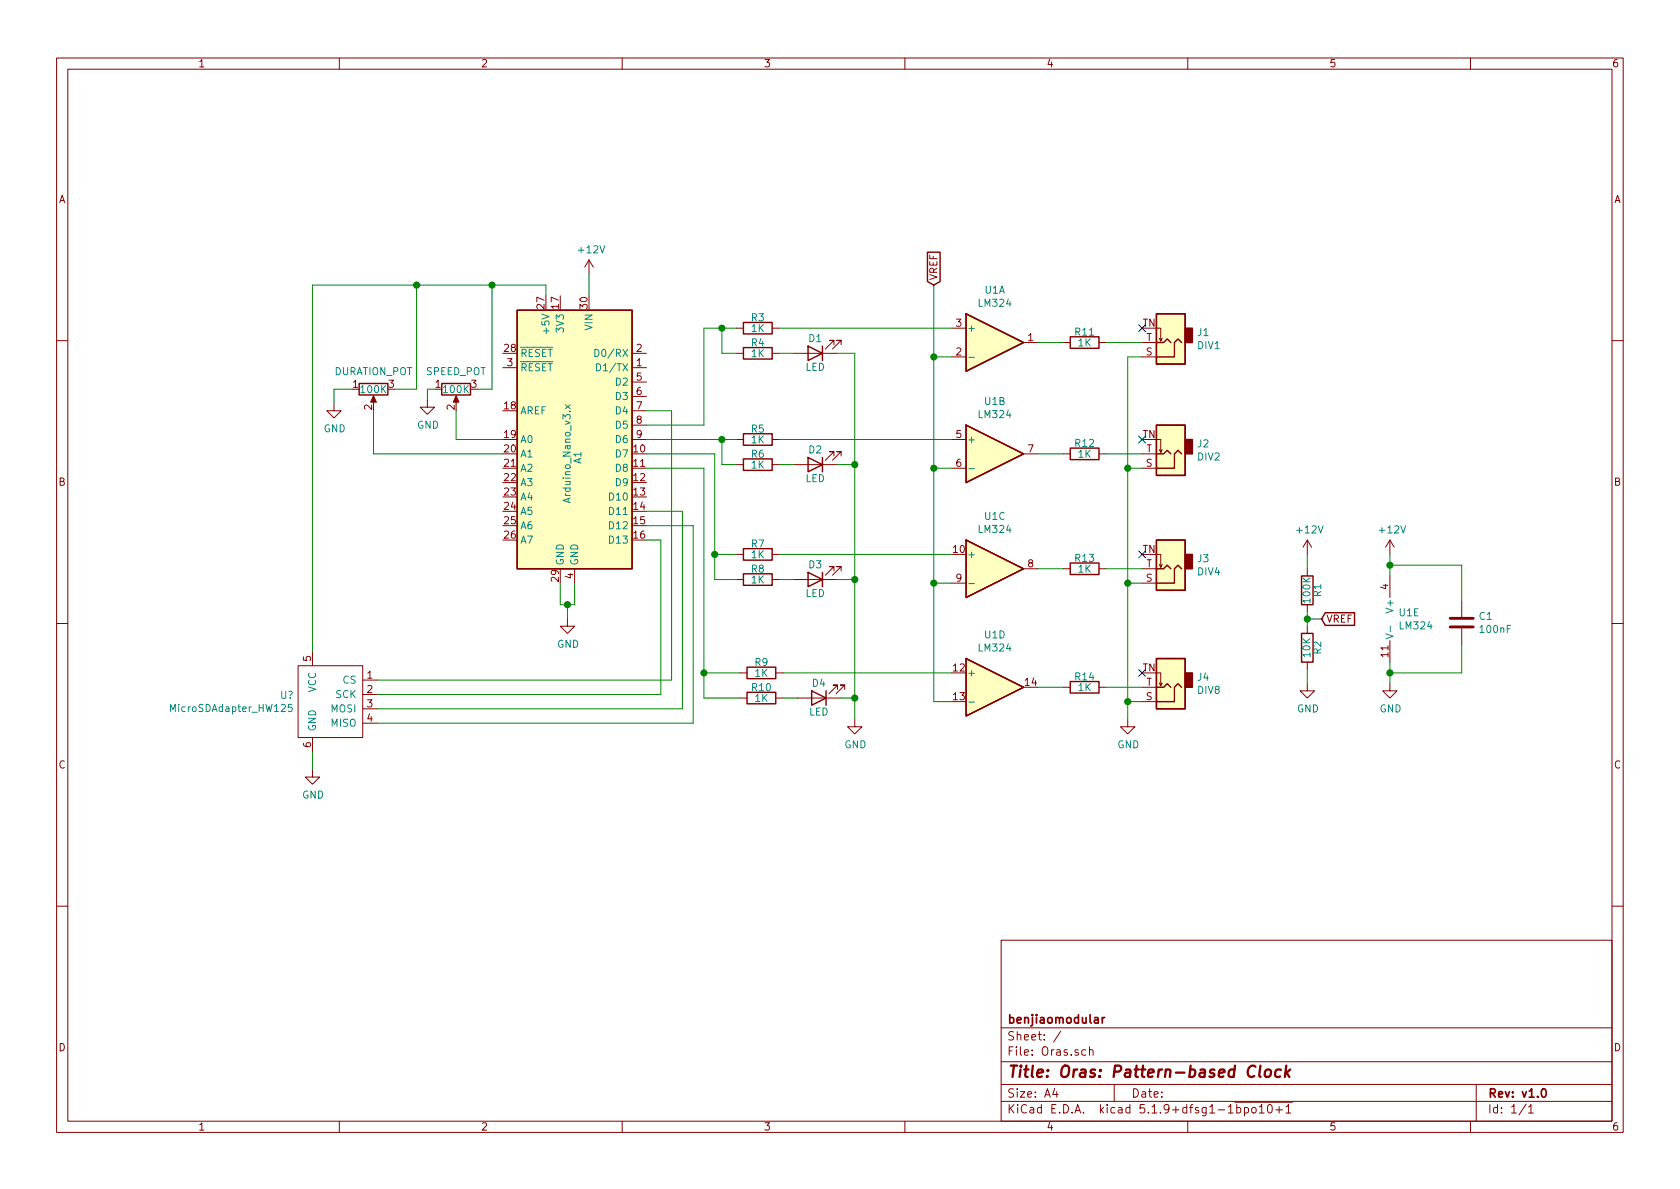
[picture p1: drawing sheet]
<svg xmlns="http://www.w3.org/2000/svg" width="297mm" height="210mm" viewBox="0 0 297 210" stroke-linecap="round" stroke-linejoin="round" font-family="sans-serif">
<g fill="none" stroke="#840000" stroke-width=".18">
<path d="M10 10.3h277v189.9h-277zM12 12.2h273v186.1h-273zM60 10.3v1.9M110 10.3v1.9M160 10.3v1.9M210 10.3v1.9M260 10.3v1.9M104.1 46l-.7 1.2M104.1 46v2.5M104.1 46l.8 1.2M130.2 58h1.2M136.5 58h1.3"/>
<path d="M168.3 58h2.5M204.5 58h.7v2.3l.3-.5M205 59.8l.2 .5M10 60.2h2M59.1 71.4v1.2h1.2l-1.2 1.3-1.3-1.3h1.3M66 70.4v1M75.6 70.7v1.3h1.2l-1.2 1.3-1.3-1.3h1.3M80.6 70.4v1M88.9 65h2.5M111.8 62.5h2.5M111.8 77.7h2.5M111.8 65h2.5"/>
<path d="M111.8 67.6h2.5M111.8 70.1h2.5M111.8 72.6h2.5M111.8 75.2h2.5M130.2 62.5h1.2M130.2 77.7h1.2M136.5 62.5h1.3M136.5 77.7h1.3M140.3 62.5h7.7M147.4 61v-.8h-.7h.7l-1.5 1.5M148.7 61v-.8h-.7h.7l-1.5 1.5M168.3 77.7h2.5"/>
<path d="M168.3 63.1h2.5M181 60.6h2.5M188 60.6h1.2M194.3 60.6h1.3M201.9 60.6h2.6M201.9 63.1h2.6M204.5 77.7h.7v2.3l.3-.5M205 79.5l.2 .5M285 60.2h2M130.2 82.2h1.2M130.2 98h1.2M136.5 82.2h1.3"/>
<path d="M136.5 98h1.3M140.3 82.2h7.7M147.4 80.6v-.7h-.7h.7l-1.5 1.5M148.7 80.6v-.7h-.7h.7l-1.5 1.5M168.3 82.8h2.5M181 80.3h2.5M188 80.3h1.2M194.3 80.3h1.3M201.9 82.8h2.6M201.9 80.3h2.6M204.5 98h.7v2.3l.3-.5M205 99.8l.2 .5"/>
<path d="M231.1 95.5l-.7 1.3M231.1 95.5v2.5M231.1 95.5l.8 1.3M245.7 95.5v2.5M245.7 95.5l-.7 1.3M245.7 95.5l.8 1.3M10 110.3h2M52.7 117.7h11.4v12.7h-11.4zM55.2 115.2v2.5M100.3 109.5v1.2h1.3l-1.3 1.3-1.2-1.3h1.2M101.6 100.6v2.5M130.2 102.5h1.2"/>
<path d="M130.8 119h1.3M136.5 102.5h1.3M137.2 119h1.2M140.3 102.5h7.7M147.4 101v-.8h-.7h.7l-1.5 1.5M148.7 101v-.8h-.7h.7l-1.5 1.5M168.3 103.1h2.5M181 100.6h2.5M188 100.6h1.2M194.3 100.6h1.3M201.9 103.1h2.6M201.9 100.6h2.6"/>
<path d="M204.5 119h.7v2.3l.3-.5M231.1 100.6v1.2M231.1 106.9v1.3M231.1 110.7v1.3M231.1 117.1v1.3M245.7 101.8v3.9M245.7 113.3v3.8M258.4 106.3v2.8M258.4 111.1v2.8M285 110.3h2M55.2 136.1v1.3h1.3l-1.3 1.3-1.2-1.3h1.2M55.2 130.4v2.6"/>
<path d="M64.1 120.3h2.6M64.1 122.8h2.6M64.1 125.3h2.6M64.1 127.9h2.6M130.8 123.4h1.3M137.2 123.4h1.2M141 123.4h7.6M148.1 121.9v-.7h-.8h.8l-1.5 1.5M149.4 121.9v-.7h-.8h.8l-1.6 1.5M151.1 127.2v1.3h1.3l-1.3 1.3-1.2-1.3h1.2M188 121.5h1.2M194.3 121.5h1.3"/>
<path d="M199.4 127.2v1.3h1.3l-1.3 1.3-1.3-1.3h1.3M201.9 124.1h2.6M201.9 121.5h2.6M205 120.8l.2 .5M231.1 120.9v1.3h1.3l-1.3 1.2-1.2-1.2h1.2M245.7 120.9v1.3h1.3l-1.3 1.2-1.2-1.2h1.2M10 160.2h2M177 166.3h108v32h-108zM285 160.2h2M60 198.3v1.9M110 198.3v1.9M160 198.3v1.9"/>
<path d="M177 194.8h108M177 191.8h108M177 187.8h108M177 181.8h108M186.5 192.5l-.4 1h1M186.8 193v1M187.6 182.3l-1.3 2M192 185.7l-.4-.1-.3 .3v.6l.3 .1 .4-.1M192.6 185.7l.2-.1 .4 .1 .1 .9M192.6 185.1v1.5M197 191.8v3M210 198.3v1.9"/>
<path d="M218.3 194.9h10.2M218.7 195.9l.4-.1 .3 .3-.1 .6h-.6M218.7 195.3v1.5M220 195.9l.4-.1 .4 .3-.1 .6-.3 .1-.4-.1M220 195.8v1.5M221.4 196l.2-.2 .4 .2v.7l-.2 .1-.4-.1zM222.7 195.8l.4-.5v1.5M222.7 196.8h.8M224.2 195.5l.4-.2a.94 .94 0 0 1 0 1.5l-.4-.3-.1-.6zM225.6 196.3h1.1M226.2 195.7v1.1M227.4 195.8l.4-.5v1.5"/>
<path d="M227.4 196.8h.8M260 198.3v1.9M261 191.8v6.5M269.8 195.2l-1.2 2M270.3 195.8l.4-.5v1.5M270.3 196.8h.8"/>
</g>
<path d="M194.9 179.9v1M195.3 179.9l-.3 .1-.1 .2M272.7 192.7l.2-.2a.81 .81 0 0 1 .6 .6 .81 .81 0 0 1-.3 .8l-.2 .1a.79 .79 0 0 1-.3-1.3z" fill="none" stroke="#840000" stroke-width=".3"/>
<path d="M222 188.6a.89 .89 0 0 0-1 0 .89 .89 0 0 0-.4 1 .71 .71 0 0 0 .3 .8 .71 .71 0 0 0 .9-.1M222.9 188.4l-.3 1.8 .3 .2M223.8 189.3a.54 .54 0 0 1 .5-.2 .54 .54 0 0 1 .4 .4v.6a.56 .56 0 0 1-.6 .4 .56 .56 0 0 1-.5-.4zM226.5 189.2a.68 .68 0 0 0-1 .3l-.1 .6 .2 .2 .2 .1 .5-.1M227.4 188.4l-.2 2M227.5 189.7l.5 .7M228.1 189.1l-.8 .8" fill="none" stroke="#840000" stroke-width=".41"/>
<g fill="#ffffc2" stroke="#ffffc2" stroke-width=".18">
<path d="M170.8 116.5l10.2 5-10.2 5.1z"/>
<path d="M204.5 75.2h5v8.9h-5z"/>
<path d="M204.5 95.5h5v8.9h-5z"/>
<path d="M170.8 95.5l10.2 5.1-10.2 5.1z"/>
<path d="M170.8 75.2l10.2 5.1-10.2 5z"/>
<path d="M204.5 116.5h5v8.8h-5z"/>
<path d="M170.8 55.5l10.2 5.1-10.2 5.1z"/>
<path d="M204.5 55.5h5v8.9h-5z"/>
<path d="M91.4 54.9h20.4v45.7h-20.4z"/>
</g>
<g fill="none" stroke="#840000" stroke-width=".25">
<path d="M91.4 54.9h20.4v45.7h-20.4zM131.4 57h5.1v2h-5.1zM164 44.6h2.2v5.2l-1.1 .6-1.1-.6zM170.8 55.5l10.2 5.1-10.2 5.1zM189.2 59.6h5.1v2h-5.1zM204.5 55.5h5v8.9h-5zM63.5 67.8h5.1v2h-5.1zM78.1 67.8h5.1v2h-5.1zM131.4 61.5h5.1v2h-5.1zM131.4 76.7h5.1v2h-5.1zM142.9 61.2l2.5 1.3-2.5 1.2zM145.4 61.2v2.5"/>
<path d="M170.8 75.2l10.2 5.1-10.2 5zM189.2 79.2h5.1v2.1h-5.1zM204.5 75.2h5v8.9h-5zM204.5 60.6h1.2l.7-.7 .6 .7M208.9 60.6l-.6-.7-.7 .7v2.5h-3.1M131.4 81.1h5.1v2.1h-5.1zM131.4 97h5.1v2.1h-5.1zM142.9 80.9l2.5 1.3-2.5 1.2zM145.4 80.9v2.5M170.8 95.5l10.2 5.1-10.2 5.1zM189.2 99.6h5.1v2h-5.1zM204.5 95.5h5v8.9h-5z"/>
<path d="M204.5 80.3h1.2l.7-.7 .6 .7M208.9 80.3l-.6-.7-.7 .7v2.5h-3.1M131.4 101.5h5.1v2h-5.1zM132.1 118h5.1v2h-5.1zM142.9 101.2l2.5 1.3-2.5 1.3zM145.4 101.2v2.6M170.8 116.5l10.2 5-10.2 5.1zM204.5 116.5h5v8.8h-5zM204.5 100.6h1.2l.7-.7 .6 .7M208.9 100.6l-.6-.7-.7 .7v2.5h-3.1M230.1 112h2.1v5.1h-2.1zM230.1 101.8h2.1v5.1h-2.1z"/>
<path d="M234.3 108.4h5.2v2.2h-5.2l-.6-1.1zM132.1 122.4h5.1v2.1h-5.1zM143.5 122.2l2.5 1.2-2.5 1.3zM146 122.2v2.5M189.2 120.5h5.1v2h-5.1zM204.5 121.5h1.2l.7-.6 .6 .6M208.9 121.5l-.6-.6-.7 .6v2.6h-3.1"/>
</g>
<path d="M100 71.6l.8 .7M100.8 71.6l-.8 .7M105.2 61.8a.64 .64 0 0 1 .7 .6 .64 .64 0 0 1-.7 .6zM105.5 64.3a.64 .64 0 0 1 .7 .6 .64 .64 0 0 1-.7 .7zM171.3 63.2h1M171.3 82.9h1M171.3 103.2h1M245 112.1l1.3 .4-1.3 .4M245.8 110.7v1M51.6 124.6h-.6v.6l.1-.2 .5 .1v.6l-.2 .1-.4-.1M171.3 124.1h1" fill="none" stroke="#008484" stroke-width=".18"/>
<g fill="#840000" stroke="#840000" stroke-width=".25">
<path d="M209.5 77.7h1.3v2.6h-1.3z"/>
<path d="M209.5 98h1.3v2.6h-1.3z"/>
<path d="M209.5 119h1.3v2.5h-1.3z"/>
<path d="M209.5 58h1.3v2.6h-1.3z"/>
</g>
<g fill="#840000" stroke="#840000" stroke-width=".18">
<path d="M66 70l.5 1.1h-1z"/>
<path d="M80.6 70l.6 1.1h-1.1z"/>
</g>
<path d="M256.4 110.9h4.1M256.4 109.3h4.1" fill="none" stroke="#840000" stroke-width=".51"/>
<g fill="none" stroke="#008400" stroke-width=".18">
<path d="M73.7 50.4v18.4h-3.9M87 50.4v18.4h-2.5M96.5 52.3v-1.9h-41.3v64.8M104.1 48.5v3.8M127.6 58v4.5h2.6M130.2 58h-5.7v17.2h-10.2M137.8 58h30.5M165.1 50.4v73.7h3.2M62.2 68.8h-3.1v2.6M66 72.6v7.7h22.9M76.8 68.8h-1.2v1.9M80.6 72.6v5.1h8.3"/>
<path d="M114.3 72.6h4.4v47.7h-52M114.3 77.7h15.9M127.6 77.7v4.5h2.6M137.8 77.7h30.5M137.8 62.5h2.5M148 62.5h3.1v64.7M165.1 63.1h3.2M183.5 60.6h4.5M195.6 60.6h6.3M201.9 63.1h-2.5v64.1M114.3 82.8h10.2v40.6h6.3M114.3 80.3h12.1v22.2h3.8"/>
<path d="M114.3 90.4h6.3v34.9h-53.9M114.3 93h8.3v34.9h-55.9M114.3 95.5h2.5v27.3h-50.1M126.4 98h3.8M137.8 82.2h2.5M137.8 98h30.5M148 82.2h3.1M165.1 82.8h3.2M183.5 80.3h4.5M195.6 80.3h6.3M199.4 82.8h2.5M231.1 98v2.6"/>
<path d="M245.7 98v3.8M245.7 99.9h12.7v6.4M99.1 103.1v3.8h2.5v-3.8M100.3 106.9v2.6M124.5 119h6.3M137.8 102.5h2.5M138.4 119h29.9M148 102.5h3.1M165.1 103.1h3.2M183.5 100.6h4.5M195.6 100.6h6.3M199.4 103.1h2.5"/>
<path d="M231.1 108.2v2.5M231.1 118.4v2.5M231.1 109.5h2.6M245.7 117.1v3.8M258.4 113.9v5.1h-12.7M55.2 133v3.1M138.4 123.4h2.6M148.6 123.4h2.5M183.5 121.5h4.5M195.6 121.5h6.3M199.4 124.1h2.5"/>
</g>
<g fill="#008400" stroke="#008400" stroke-width=".25">
<circle cx="165.1" cy="82.8" r=".51"/>
<circle cx="73.7" cy="50.4" r=".51"/>
<circle cx="165.1" cy="63.1" r=".51"/>
<circle cx="165.1" cy="103.1" r=".51"/>
<circle cx="100.3" cy="106.9" r=".51"/>
<circle cx="231.1" cy="109.5" r=".51"/>
<circle cx="199.4" cy="124.1" r=".51"/>
<circle cx="124.5" cy="119" r=".51"/>
<circle cx="87" cy="50.4" r=".51"/>
<circle cx="151.1" cy="123.4" r=".51"/>
<circle cx="199.4" cy="82.8" r=".51"/>
<circle cx="126.4" cy="98" r=".51"/>
<circle cx="199.4" cy="103.1" r=".51"/>
<circle cx="151.1" cy="82.2" r=".51"/>
<circle cx="245.7" cy="119" r=".51"/>
<circle cx="151.1" cy="102.5" r=".51"/>
<circle cx="245.7" cy="99.9" r=".51"/>
<circle cx="127.6" cy="58" r=".51"/>
<circle cx="127.6" cy="77.7" r=".51"/>
</g>
<path d="M201.3 57.4l1.2 1.2M202.5 57.4l-1.2 1.2M201.3 77.1l1.2 1.2M202.5 77.1l-1.2 1.2M201.3 97.4l1.2 1.2M202.5 97.4l-1.2 1.2M201.3 118.4l1.2 1.2M202.5 118.4l-1.2 1.2" fill="none" stroke="#000084" stroke-width=".18"/>
<text font-size="2.8" fill="#840000" x="178" y="190.5">Title: Oras: Pattern-based Clock</text>
<g font-size="2.1" fill="#840000">
<text x="178" y="184">Sheet: /</text>
<text x="178" y="181">benjiaomodular</text>
<text x="178" y="186.7">File: Oras.sch</text>
<text x="178" y="196.9">KiCad E.D.A. kicad 5.1.9+dfsg1-1bpo10+1</text>
<text x="178" y="194.1">Size: A4</text>
<text x="200" y="194.1">Date:</text>
<text x="263" y="194.1">Rev: v1.0</text>
<text x="263" y="196.9">Id: 1/1</text>
</g>
<g font-size="1.8" fill="#840000">
<text x="35" y="11.9">1</text>
<text x="85" y="11.9">2</text>
<text x="135" y="11.9">3</text>
<text x="185" y="11.9">4</text>
<text x="235" y="11.9">5</text>
<text x="285" y="11.9">6</text>
<text x="10.4" y="35.9">A</text>
<text x="285.4" y="35.9">A</text>
<text x="165.7" y="49.6" transform="rotate(-90 165.7 49.6)">VREF</text>
<text x="96.3" y="54.6" transform="rotate(-90 96.3 54.6)">27</text>
<text x="98.8" y="54.6" transform="rotate(-90 98.8 54.6)">17</text>
<text x="103.9" y="54.6" transform="rotate(-90 103.9 54.6)">30</text>
<text x="169.1" y="57.8">3</text>
<text x="202" y="57.8">TN</text>
<text x="89.2" y="62.2">28</text>
<text x="89.7" y="64.8">3</text>
<text x="112.5" y="64.8">1</text>
<text x="112.5" y="62.2">2</text>
<text x="169.1" y="62.9">2</text>
<text x="181.8" y="60.3">1</text>
<text x="202.6" y="62.9">S</text>
<text x="202.7" y="60.3">T</text>
<text x="62.4" y="68.6">1</text>
<text x="68.7" y="68.6">3</text>
<text x="77" y="68.6">1</text>
<text x="83.3" y="68.6">3</text>
<text x="112.5" y="67.3">5</text>
<text x="112.5" y="69.8">6</text>
<text x="65.8" y="72.5" transform="rotate(-90 65.8 72.5)">2</text>
<text x="80.4" y="72.5" transform="rotate(-90 80.4 72.5)">2</text>
<text x="89.2" y="72.4">18</text>
<text x="89.2" y="77.5">19</text>
<text x="112.5" y="72.4">7</text>
<text x="112.5" y="74.9">8</text>
<text x="112.5" y="77.5">9</text>
<text x="169.1" y="77.5">5</text>
<text x="202" y="77.5">TN</text>
<text x="89.2" y="80">20</text>
<text x="89.2" y="82.5">21</text>
<text x="112.1" y="80">10</text>
<text x="112.1" y="82.5">11</text>
<text x="169.1" y="82.5">6</text>
<text x="181.8" y="80">7</text>
<text x="202.6" y="82.5">S</text>
<text x="202.7" y="80">T</text>
<text x="10.4" y="85.9">B</text>
<text x="89.2" y="85.1">22</text>
<text x="89.2" y="87.6">23</text>
<text x="112.1" y="85.1">12</text>
<text x="112.1" y="87.6">13</text>
<text x="285.4" y="85.9">B</text>
<text x="89.2" y="90.2">24</text>
<text x="89.2" y="92.7">25</text>
<text x="89.2" y="95.2">26</text>
<text x="112.1" y="90.2">14</text>
<text x="112.1" y="92.7">15</text>
<text x="112.1" y="95.2">16</text>
<text x="168.6" y="97.8">10</text>
<text x="181.8" y="100.3">8</text>
<text x="202" y="97.8">TN</text>
<text x="202.7" y="100.3">T</text>
<text x="98.8" y="102.8" transform="rotate(-90 98.8 102.8)">29</text>
<text x="101.3" y="102.3" transform="rotate(-90 101.3 102.3)">4</text>
<text x="169.1" y="102.9">9</text>
<text x="202.6" y="102.9">S</text>
<text x="245.5" y="104.2" transform="rotate(-90 245.5 104.2)">4</text>
<text x="234.5" y="110.1">VREF</text>
<text x="55" y="116.9" transform="rotate(-90 55 116.9)">5</text>
<text x="168.6" y="118.7">12</text>
<text x="202" y="118.7">TN</text>
<text x="245.5" y="116.1" transform="rotate(-90 245.5 116.1)">11</text>
<text x="64.9" y="120">1</text>
<text x="64.9" y="122.5">2</text>
<text x="64.9" y="125.1">3</text>
<text x="168.6" y="123.8">13</text>
<text x="181.3" y="121.3">14</text>
<text x="202.6" y="123.8">S</text>
<text x="202.7" y="121.3">T</text>
<text x="64.9" y="127.6">4</text>
<text x="10.4" y="135.9">C</text>
<text x="55" y="132.2" transform="rotate(-90 55 132.2)">6</text>
<text x="285.4" y="135.9">C</text>
<text x="10.4" y="185.9">D</text>
<text x="285.4" y="185.9">D</text>
<text x="35" y="199.9">1</text>
<text x="85" y="199.9">2</text>
<text x="135" y="199.9">3</text>
<text x="185" y="199.9">4</text>
<text x="235" y="199.9">5</text>
<text x="285" y="199.9">6</text>
</g>
<g font-size="1.8" fill="#008484">
<text x="102.4" y="44.8">+12V</text>
<text x="174.1" y="51.9">U1A</text>
<text x="97.2" y="58.6" transform="rotate(-90 97.2 58.6)">+5V</text>
<text x="99.7" y="58.5" transform="rotate(-90 99.7 58.5)">3V3</text>
<text x="104.8" y="58.3" transform="rotate(-90 104.8 58.3)">VIN</text>
<text x="132.9" y="56.8">R3</text>
<text x="132.9" y="58.7">1K</text>
<text x="170.9" y="58.7">+</text>
<text x="173.2" y="54.2">LM324</text>
<text x="190.1" y="59.4">R11</text>
<text x="211.8" y="59.4">J1</text>
<text x="91.9" y="63.1">RESET</text>
<text x="91.9" y="65.7">RESET</text>
<text x="106" y="63.1">D0/RX</text>
<text x="106.2" y="65.7">D1/TX</text>
<text x="132.9" y="61.3">R4</text>
<text x="132.9" y="63.2">1K</text>
<text x="142.4" y="65.6">LED</text>
<text x="143" y="60.5">D1</text>
<text x="190.7" y="61.3">1K</text>
<text x="211.8" y="61.7">DIV1</text>
<text x="59.1" y="66.3">DURATION_POT</text>
<text x="63.9" y="69.5">100K</text>
<text x="75.3" y="66.3">SPEED_POT</text>
<text x="78.5" y="69.5">100K</text>
<text x="109" y="68.2">D2</text>
<text x="109" y="70.7">D3</text>
<text x="174.1" y="71.6">U1B</text>
<text x="57.2" y="76.4">GND</text>
<text x="73.7" y="75.8">GND</text>
<text x="91.9" y="73.3">AREF</text>
<text x="109" y="73.3">D4</text>
<text x="109" y="75.8">D5</text>
<text x="132.9" y="76.5">R5</text>
<text x="173.2" y="73.9">LM324</text>
<text x="91.9" y="78.4">A0</text>
<text x="91.9" y="80.9">A1</text>
<text x="91.9" y="83.4">A2</text>
<text x="102.8" y="82" transform="rotate(-90 102.8 82)">A1</text>
<text x="109" y="80.9">D7</text>
<text x="109" y="83.4">D8</text>
<text x="109" y="78.4">D6</text>
<text x="132.9" y="78.4">1K</text>
<text x="132.9" y="80.9">R6</text>
<text x="132.9" y="82.8">1K</text>
<text x="143" y="80.2">D2</text>
<text x="170.9" y="78.4">+</text>
<text x="190.1" y="79">R12</text>
<text x="190.7" y="80.9">1K</text>
<text x="211.8" y="79.1">J2</text>
<text x="211.8" y="81.4">DIV2</text>
<text x="91.9" y="86">A3</text>
<text x="91.9" y="88.5">A4</text>
<text x="100.9" y="88.5" transform="rotate(-90 100.9 88.5)">Arduino_Nano_v3.x</text>
<text x="108" y="88.5">D10</text>
<text x="109" y="86">D9</text>
<text x="142.4" y="85.3">LED</text>
<text x="91.9" y="91.1">A5</text>
<text x="91.9" y="93.6">A6</text>
<text x="108" y="91.1">D11</text>
<text x="108" y="93.6">D12</text>
<text x="173.2" y="94.3">LM324</text>
<text x="174.1" y="91.9">U1C</text>
<text x="229.4" y="94.3">+12V</text>
<text x="244" y="94.3">+12V</text>
<text x="91.9" y="96.1">A7</text>
<text x="99.7" y="100.1" transform="rotate(-90 99.7 100.1)">GND</text>
<text x="102.2" y="100.1" transform="rotate(-90 102.2 100.1)">GND</text>
<text x="108" y="96.1">D13</text>
<text x="132.9" y="96.8">R7</text>
<text x="132.9" y="98.7">1K</text>
<text x="132.9" y="101.3">R8</text>
<text x="143" y="100.5">D3</text>
<text x="170.9" y="98.7">+</text>
<text x="190.1" y="99.4">R13</text>
<text x="190.7" y="101.3">1K</text>
<text x="211.8" y="99.4">J3</text>
<text x="211.8" y="101.7">DIV4</text>
<text x="132.9" y="103.2">1K</text>
<text x="142.4" y="105.6">LED</text>
<text x="231.7" y="106.5" transform="rotate(-90 231.7 106.5)">100K</text>
<text x="233.6" y="105.5" transform="rotate(-90 233.6 105.5)">R1</text>
<text x="246.4" y="108" transform="rotate(-90 246.4 108)">V+</text>
<text x="174.1" y="112.9">U1D</text>
<text x="247.4" y="109">U1E</text>
<text x="247.6" y="111.3">LM324</text>
<text x="261.6" y="109.6">C1</text>
<text x="261.8" y="111.9">100nF</text>
<text x="98.5" y="114.5">GND</text>
<text x="133.5" y="117.8">R9</text>
<text x="133.5" y="119.7">1K</text>
<text x="170.9" y="119.6">+</text>
<text x="173.2" y="115.2">LM324</text>
<text x="231.7" y="116.2" transform="rotate(-90 231.7 116.2)">10K</text>
<text x="233.6" y="115.7" transform="rotate(-90 233.6 115.7)">R2</text>
<text x="30.5" y="125.9">MicroSDAdapter_HW125</text>
<text x="49.6" y="123.6">U?</text>
<text x="55.9" y="122.5" transform="rotate(-90 55.9 122.5)">VCC</text>
<text x="58.6" y="126">MOSI</text>
<text x="59.4" y="123.4">SCK</text>
<text x="60.7" y="120.9">CS</text>
<text x="133" y="122.2">R10</text>
<text x="133.5" y="124.1">1K</text>
<text x="143.7" y="121.5">D4</text>
<text x="190.1" y="120.3">R14</text>
<text x="190.7" y="122.2">1K</text>
<text x="211.8" y="120.4">J4</text>
<text x="211.8" y="122.7">DIV8</text>
<text x="229.3" y="126">GND</text>
<text x="243.9" y="126">GND</text>
<text x="55.9" y="129.4" transform="rotate(-90 55.9 129.4)">GND</text>
<text x="58.6" y="128.5">MISO</text>
<text x="143" y="126.5">LED</text>
<text x="149.3" y="132.3">GND</text>
<text x="197.6" y="132.3">GND</text>
<text x="53.4" y="141.2">GND</text>
</g>
</svg>
